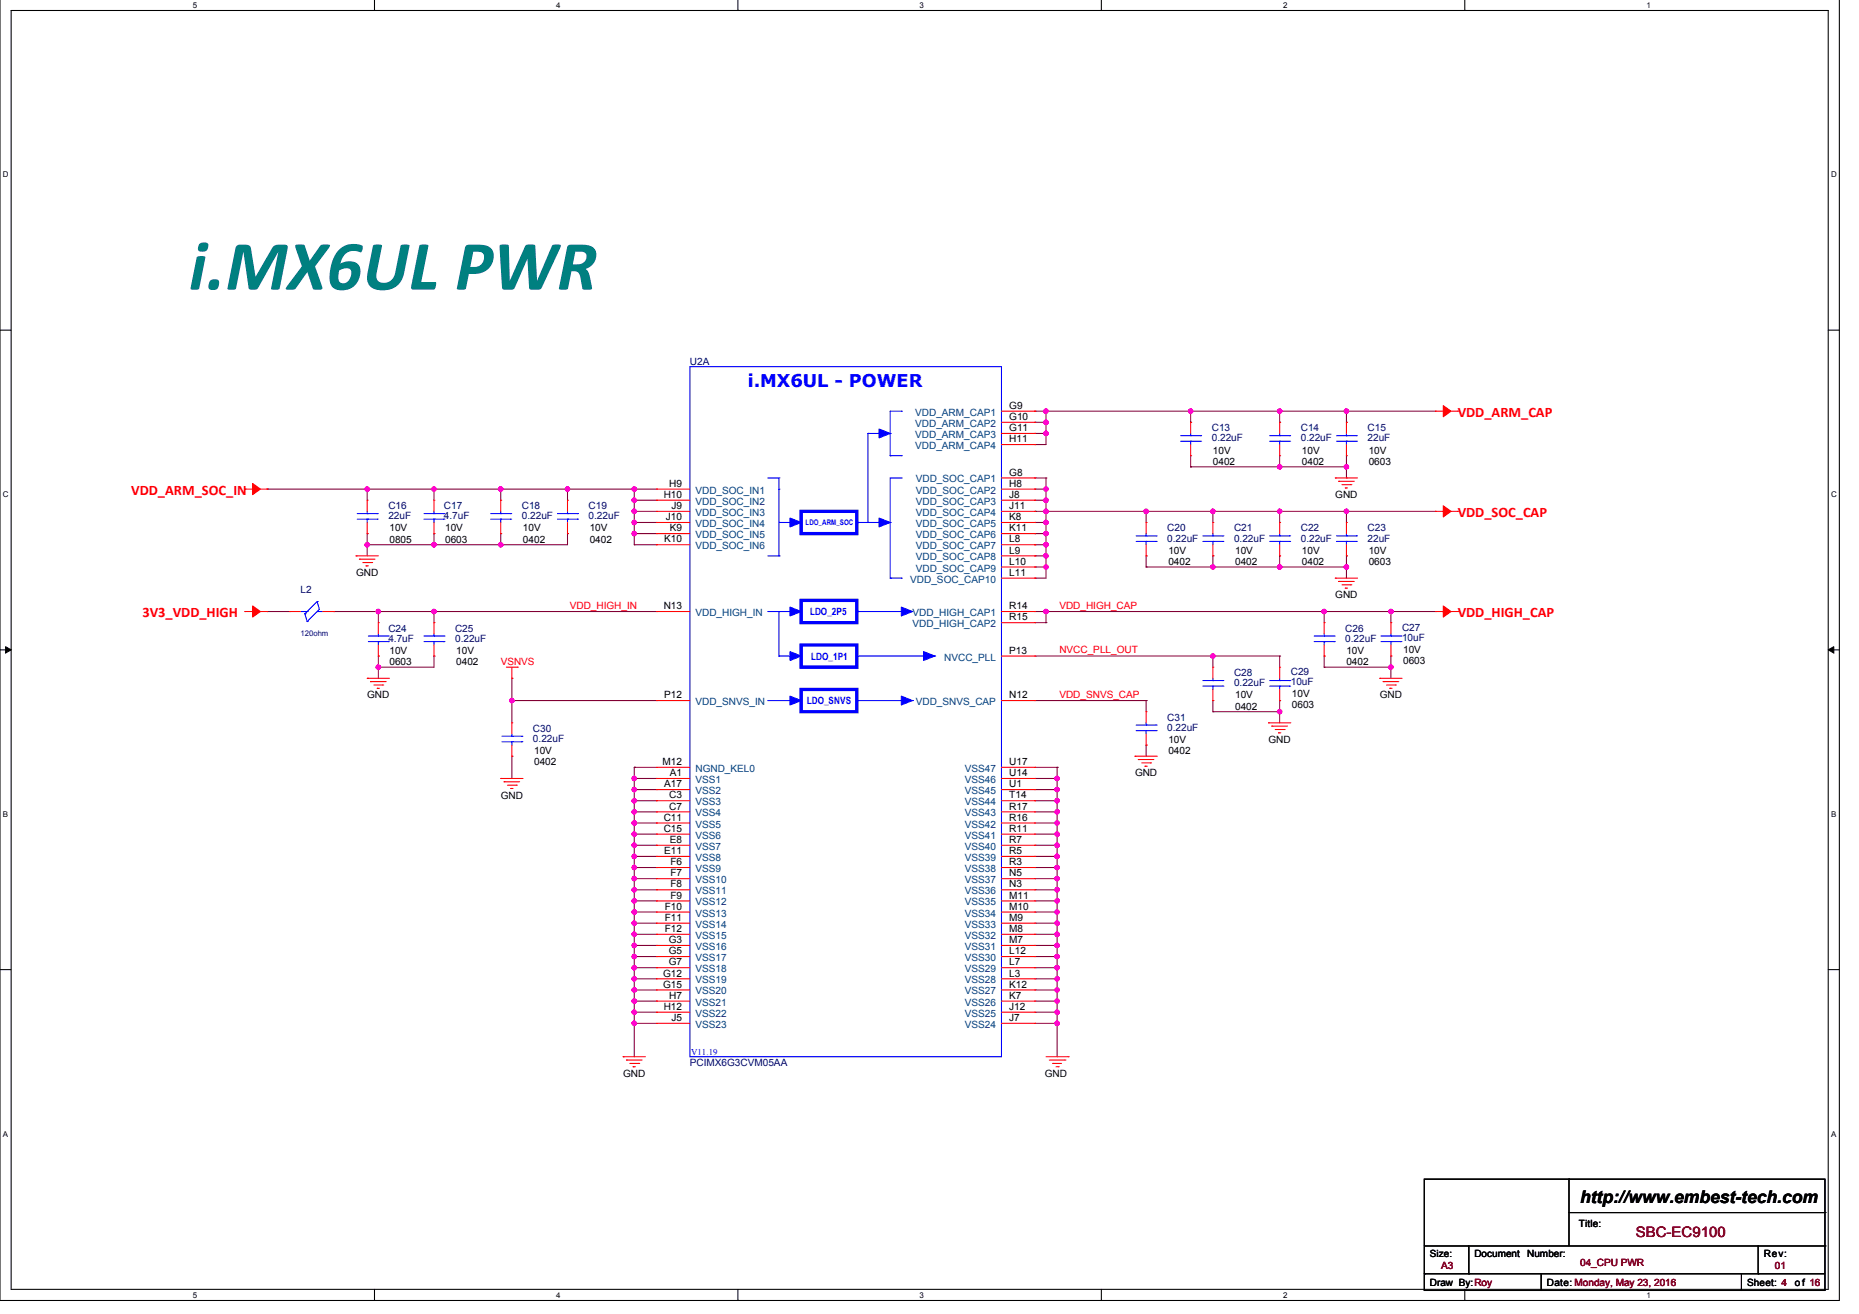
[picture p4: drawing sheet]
<svg xmlns="http://www.w3.org/2000/svg" width="297mm" height="210mm" viewBox="0 0 297 210" stroke-linecap="round" stroke-linejoin="round" font-family="sans-serif">
<path d="M0 -.1v207.8h293.9v-207.8M1.8 1.7h290.3v204.3h-290.3z" fill="none" stroke="#000" stroke-width=".17"/>
<g fill="#fff">
<path d="M30.8 .1h.7v1.4h-.7z"/>
<path d="M30.8 206.1h.7v1.5h-.7z"/>
</g>
<path d="M59.8 -.1v1.8M59.8 206v1.7" fill="none" stroke="#000" stroke-width=".17"/>
<g fill="#fff">
<path d="M88.9 .1h.7v1.4h-.7z"/>
<path d="M88.9 206.1h.7v1.5h-.7z"/>
</g>
<path d="M117.9 -.1v1.8M117.9 206v1.7" fill="none" stroke="#000" stroke-width=".17"/>
<g fill="#fff">
<path d="M146.9 .1h.7v1.4h-.7z"/>
<path d="M146.9 206.1h.7v1.5h-.7z"/>
</g>
<path d="M176 -.1v1.8M176 206v1.7" fill="none" stroke="#000" stroke-width=".17"/>
<g fill="#fff">
<path d="M205 .1h.7v1.4h-.7z"/>
<path d="M205 206.1h.7v1.5h-.7z"/>
</g>
<path d="M234.1 -.1v1.8M234.1 206v1.7" fill="none" stroke="#000" stroke-width=".17"/>
<g fill="#fff">
<path d="M263.1 .1h.7v1.4h-.7z"/>
<path d="M263.1 206.1h.7v1.5h-.7z"/>
<path d="M.4 27.2h1v1.4h-1z"/>
<path d="M292.6 27.2h.9v1.4h-.9z"/>
<path d="M.4 78.3h1v1.4h-1z"/>
<path d="M292.6 78.3h.9v1.4h-.9z"/>
</g>
<path d="M0 52.7h1.8M292.1 52.7h1.8" fill="none" stroke="#000" stroke-width=".17"/>
<g fill="#fff">
<path d="M.4 129.3h.9v1.5h-.9z"/>
<path d="M292.6 129.3h.8v1.5h-.8z"/>
</g>
<path d="M0 103.8h1.8M292.1 103.8h1.8" fill="none" stroke="#000" stroke-width=".17"/>
<path d="M.9 103.3l.9 .5-.9 .5zM292.1 103.8l.9-.5v1z" fill="#000" stroke="#000" stroke-width=".16"/>
<g fill="#fff">
<path d="M.4 180.4h.9v1.4h-.9z"/>
<path d="M292.6 180.4h.8v1.4h-.8z"/>
</g>
<g fill="none" stroke="#000" stroke-width=".17">
<path d="M0 154.9h1.8M292.1 154.9h1.8M227.6 188.4h64v17.7h-64zM227.6 199h64M234.7 199v4.5M250.7 188.4h.1M250.7 188.4v10.6M250.7 193.7h40.9M280.9 199v4.5M291.6 199h.1M291.6 193.7h.1M227.6 203.5h.1"/>
<path d="M227.6 203.5h64M234.7 203.5h.1M246.3 206.1h.1M246.3 203.5v2.6M278.3 206.1h.1M278.3 203.5v2.6M280.9 203.5h.1"/>
</g>
<g fill="none" stroke="#800040" stroke-width=".17">
<path d="M42.7 78.1h.1M42.7 78.1h62.2M58.7 78.1h.1M58.7 78.1v1.8M69.3 78.1h.1M69.3 78.1v1.8M80 78.1h.1M80 78.1v1.8M90.7 78.1h.1M90.7 78.1v1.8M101.3 78.1h.1M101.3 79.9h.1"/>
<path d="M101.3 78.1v8.9M101.3 79.9h3.6M165.4 65.7h.1M165.4 76.4h.1M165.4 79.9h.1M165.4 78.1h.1M165.4 67.5h.1M165.4 69.2h.1M165.4 71h.1M165.4 65.7h64M165.4 76.4h1.7M165.4 79.9h1.7"/>
<path d="M165.4 78.1h1.7M165.4 67.5h1.7M165.4 69.2h1.7M167.1 65.7h.1M167.1 76.4h.1M167.1 79.9h.1M167.1 78.1h.1M167.1 67.5h.1M167.1 69.2h.1M167.1 65.7v5.3h-1.7M167.1 76.4v16h-1.7M190.2 74.6h.1"/>
<path d="M190.2 67.5h.1M190.2 65.7h.1M190.2 65.7v1.8M190.2 72.8v1.8M190.2 74.6h24.9M204.5 74.6h.1M204.5 65.7h.1M204.5 67.5h.1M204.5 65.7v1.8M204.5 72.8v1.8M215.1 65.7h.1M215.1 76.4h.1"/>
<path d="M215.1 67.5h.1M215.1 74.6h.1M215.1 65.7v1.8M215.1 72.8v3.6M42.7 97.7h.1M42.7 97.7h3.5M53.3 97.7h.1M53.3 97.7h51.6M58.7 87h.1M58.7 85.2h.1M58.7 85.2v3.6M60.5 97.7h.1"/>
<path d="M60.5 97.7v1.8M69.3 97.7h.1M69.3 87h.1M69.3 85.2h.1M69.3 85.2v1.8M69.3 97.7v1.8M80 85.2h.1M80 87h.1M80 85.2v1.8M90.7 85.2h.1M90.7 85.2v1.8h-32M101.3 81.7h.1"/>
<path d="M101.3 83.5h.1M101.3 85.2h.1M101.3 87h.1M101.3 81.7h3.6M101.3 83.5h3.6M101.3 87h3.6M101.3 85.2h3.6M165.4 81.7h.1M165.4 83.5h.1M165.4 85.2h.1M165.4 87h.1M165.4 88.8h.1"/>
<path d="M165.4 90.6h.1M165.4 92.4h.1M165.4 97.7h64M165.4 81.7h64M165.4 83.5h1.7M165.4 87h1.7M165.4 85.2h1.7M165.4 88.8h1.7M165.4 90.6h1.7M165.4 99.5h1.7M167.1 97.7h.1M167.1 81.7h.1"/>
<path d="M167.1 83.5h.1M167.1 85.2h.1M167.1 87h.1M167.1 88.8h.1M167.1 90.6h.1M167.1 99.5h.1M167.1 97.7v1.8M183.1 81.7h.1M183.1 88.8h.1M183.1 90.6h.1M183.1 81.7v1.8M183.1 88.8v1.8"/>
<path d="M183.1 90.6h32M193.8 81.7h.1M193.8 88.8h.1M193.8 90.6h.1M193.8 81.7v1.8M193.8 88.8v1.8M204.5 81.7h.1M204.5 88.8h.1M204.5 90.6h.1M204.5 81.7v1.8M204.5 88.8v1.8M211.6 97.7h.1"/>
<path d="M211.6 97.7v1.8M215.1 81.7h.1M215.1 88.8h.1M215.1 90.6h.1M215.1 81.7v1.8M215.1 88.8v3.6M222.2 97.7h.1M222.2 97.7v1.8M60.5 104.8h.1M60.5 106.6h.1M60.5 104.8v3.6M69.3 104.8h.1"/>
<path d="M69.3 104.8v1.8h-8.8M81.8 111.9h.1M81.8 108.4h.1M81.8 111.9h23.1M81.8 108.4v7.1M165.4 111.9h17.7M165.4 104.8h39.1M183.1 111.9h.1M183.1 119h.1M183.1 111.9v1.8M183.1 119v1.8M193.8 113.7h.1"/>
<path d="M193.8 111.9h.1M193.8 104.8h.1M193.8 113.7h10.7M193.8 104.8v1.8M193.8 111.9v1.8M204.5 111.9h.1M204.5 113.7h.1M204.5 104.8h.1M204.5 104.8v1.8M204.5 111.9v3.6M211.6 106.6h.1M211.6 104.8h.1"/>
<path d="M211.6 106.6h10.6M211.6 104.8v1.8M222.2 104.8h.1M222.2 106.6h.1M222.2 104.8v3.6M81.8 120.8h.1M81.8 120.8v3.6M101.3 122.6h.1M101.3 124.4h.1M101.3 126.1h.1M101.3 127.9h.1M101.3 129.7h.1"/>
<path d="M101.3 131.5h.1M101.3 133.2h.1M101.3 135h.1M101.3 136.8h.1M101.3 138.6h.1M101.3 122.6v46.2M101.3 122.6h3.6M101.3 124.4h3.6M101.3 126.1h3.6M101.3 127.9h3.6M101.3 129.7h3.6M101.3 131.5h3.6"/>
<path d="M101.3 133.2h3.6M101.3 135h3.6M101.3 136.8h3.6M101.3 138.6h3.6M165.4 122.6h3.5M165.4 124.4h3.5M165.4 126.1h3.5M165.4 127.9h3.5M165.4 129.7h3.5M165.4 131.5h3.5M165.4 133.2h3.5M165.4 135h3.5"/>
<path d="M165.4 136.8h3.5M165.4 138.6h3.5M168.9 122.6h.1M168.9 124.4h.1M168.9 126.1h.1M168.9 127.9h.1M168.9 129.7h.1M168.9 131.5h.1M168.9 133.2h.1M168.9 135h.1M168.9 136.8h.1M168.9 138.6h.1"/>
<path d="M168.9 122.6v46.2M101.3 156.4h.1M101.3 158.1h.1M101.3 159.9h.1M101.3 140.4h.1M101.3 142.1h.1M101.3 143.9h.1M101.3 145.7h.1M101.3 147.5h.1M101.3 149.2h.1M101.3 151h.1M101.3 152.8h.1"/>
<path d="M101.3 154.6h.1M101.3 156.4h3.6M101.3 158.1h3.6M101.3 159.9h3.6M101.3 140.4h3.6M101.3 142.1h3.6M101.3 143.9h3.6M101.3 145.7h3.6M101.3 147.5h3.6M101.3 149.2h3.6M101.3 151h3.6M101.3 152.8h3.6"/>
<path d="M101.3 154.6h3.6M165.4 156.4h3.5M165.4 158.1h3.5M165.4 159.9h3.5M165.4 140.4h3.5M165.4 142.1h3.5M165.4 143.9h3.5M165.4 145.7h3.5M165.4 147.5h3.5M165.4 149.2h3.5M165.4 151h3.5M165.4 152.8h3.5"/>
<path d="M165.4 154.6h3.5M168.9 156.4h.1M168.9 158.1h.1M168.9 159.9h.1M168.9 140.4h.1M168.9 142.1h.1M168.9 143.9h.1M168.9 145.7h.1M168.9 147.5h.1M168.9 149.2h.1M168.9 151h.1M168.9 152.8h.1"/>
<path d="M168.9 154.6h.1M101.3 161.7h.1M101.3 163.5h.1M101.3 161.7h3.6M101.3 163.5h3.6M165.4 161.7h3.5M165.4 163.5h3.5M168.9 161.7h.1M168.9 163.5h.1"/>
</g>
<g fill="#f0f" stroke="#f0f" stroke-width=".17">
<circle cx="204.5" cy="74.6" r=".35"/>
<circle cx="215.1" cy="65.7" r=".35"/>
<circle cx="101.3" cy="158.1" r=".35"/>
<circle cx="101.3" cy="156.4" r=".35"/>
<circle cx="101.3" cy="161.7" r=".35"/>
<circle cx="101.3" cy="163.5" r=".35"/>
<circle cx="101.3" cy="159.9" r=".35"/>
<circle cx="204.5" cy="113.7" r=".35"/>
<circle cx="168.9" cy="158.1" r=".35"/>
<circle cx="168.9" cy="156.4" r=".35"/>
<circle cx="168.9" cy="161.7" r=".35"/>
<circle cx="168.9" cy="159.9" r=".35"/>
<circle cx="168.9" cy="163.5" r=".35"/>
<circle cx="168.9" cy="124.4" r=".35"/>
<circle cx="168.9" cy="126.1" r=".35"/>
<circle cx="168.9" cy="127.9" r=".35"/>
<circle cx="168.9" cy="131.5" r=".35"/>
<circle cx="168.9" cy="129.7" r=".35"/>
<circle cx="168.9" cy="133.2" r=".35"/>
<circle cx="168.9" cy="135" r=".35"/>
<circle cx="168.9" cy="136.8" r=".35"/>
<circle cx="168.9" cy="138.6" r=".35"/>
<circle cx="168.9" cy="140.4" r=".35"/>
<circle cx="168.9" cy="142.1" r=".35"/>
<circle cx="168.9" cy="143.9" r=".35"/>
<circle cx="168.9" cy="145.7" r=".35"/>
<circle cx="168.9" cy="147.5" r=".35"/>
<circle cx="168.9" cy="149.2" r=".35"/>
<circle cx="168.9" cy="151" r=".35"/>
<circle cx="168.9" cy="152.8" r=".35"/>
<circle cx="168.9" cy="154.6" r=".35"/>
<circle cx="167.1" cy="67.5" r=".35"/>
<circle cx="222.2" cy="97.7" r=".35"/>
<circle cx="211.6" cy="97.7" r=".35"/>
<circle cx="222.2" cy="106.6" r=".35"/>
<circle cx="193.8" cy="104.8" r=".35"/>
<circle cx="215.1" cy="74.6" r=".35"/>
<circle cx="204.5" cy="65.7" r=".35"/>
<circle cx="167.1" cy="81.7" r=".35"/>
<circle cx="167.1" cy="83.5" r=".35"/>
<circle cx="167.1" cy="79.9" r=".35"/>
<circle cx="167.1" cy="78.1" r=".35"/>
<circle cx="101.3" cy="124.4" r=".35"/>
<circle cx="101.3" cy="127.9" r=".35"/>
<circle cx="101.3" cy="126.1" r=".35"/>
<circle cx="101.3" cy="131.5" r=".35"/>
<circle cx="101.3" cy="129.7" r=".35"/>
<circle cx="215.1" cy="81.7" r=".35"/>
<circle cx="101.3" cy="133.2" r=".35"/>
<circle cx="101.3" cy="136.8" r=".35"/>
<circle cx="101.3" cy="135" r=".35"/>
<circle cx="101.3" cy="138.6" r=".35"/>
<circle cx="101.3" cy="140.4" r=".35"/>
<circle cx="69.3" cy="97.7" r=".35"/>
<circle cx="101.3" cy="142.1" r=".35"/>
<circle cx="101.3" cy="145.7" r=".35"/>
<circle cx="101.3" cy="143.9" r=".35"/>
<circle cx="101.3" cy="147.5" r=".35"/>
<circle cx="167.1" cy="69.2" r=".35"/>
<circle cx="80" cy="78.1" r=".35"/>
<circle cx="69.3" cy="78.1" r=".35"/>
<circle cx="80" cy="87" r=".35"/>
<circle cx="69.3" cy="87" r=".35"/>
<circle cx="58.7" cy="78.1" r=".35"/>
<circle cx="101.3" cy="149.2" r=".35"/>
<circle cx="101.3" cy="152.8" r=".35"/>
<circle cx="101.3" cy="151" r=".35"/>
<circle cx="101.3" cy="79.9" r=".35"/>
<circle cx="101.3" cy="78.1" r=".35"/>
<circle cx="101.3" cy="81.7" r=".35"/>
<circle cx="101.3" cy="83.5" r=".35"/>
<circle cx="101.3" cy="85.2" r=".35"/>
<circle cx="101.3" cy="154.6" r=".35"/>
<circle cx="90.7" cy="78.1" r=".35"/>
<circle cx="58.7" cy="87" r=".35"/>
<circle cx="167.1" cy="85.2" r=".35"/>
<circle cx="167.1" cy="87" r=".35"/>
<circle cx="167.1" cy="88.8" r=".35"/>
<circle cx="167.1" cy="90.6" r=".35"/>
<circle cx="81.8" cy="111.9" r=".35"/>
<circle cx="60.4" cy="106.6" r=".35"/>
<circle cx="215.1" cy="90.6" r=".35"/>
<circle cx="193.8" cy="81.7" r=".35"/>
<circle cx="183.1" cy="81.7" r=".35"/>
<circle cx="204.5" cy="81.7" r=".35"/>
<circle cx="193.8" cy="90.6" r=".35"/>
<circle cx="204.5" cy="90.6" r=".35"/>
<circle cx="190.2" cy="65.7" r=".35"/>
<circle cx="167.1" cy="65.7" r=".35"/>
<circle cx="167.1" cy="97.7" r=".35"/>
<circle cx="60.4" cy="97.7" r=".35"/>
</g>
<g fill="none" stroke="#f00" stroke-width=".17">
<path d="M39.1 78.1h.1M39.1 78.1h2M41.4 78.1h1.3M42.7 78.1h.1M58.7 79.9h.1M58.7 79.9v1.8M69.3 79.9h.1M69.3 79.9v1.8M80 79.9h.1M80 79.9v1.8M90.7 79.9h.1M90.7 79.9v1.8"/>
<path d="M104.9 79.9h.1M104.9 78.1h.1M104.9 78.1h5.3M104.9 79.9h5.3M160 76.4h5.4M160 78.1h5.4M160 65.7h5.4M160 67.5h5.4M160 69.2h5.4M160 71h5.4M160 79.9h5.4M165.4 65.7h.1"/>
<path d="M165.4 67.5h.1M165.4 69.2h.1M165.4 71h.1M165.4 76.4h.1M165.4 78.1h.1M165.4 79.9h.1M190.2 67.5h.1M190.2 72.8h.1M190.2 67.5v1.7M190.2 71v1.8M204.5 67.5h.1M204.5 72.8h.1"/>
<path d="M204.5 67.5v1.7M204.5 71v1.8M213.4 76.4h.1M213.4 76.4h3.5M213.9 76.9h.1M213.9 76.9h2.5M214.4 77.4h1.4M215 77.9h.1M215 77.9h.3M215.1 67.5h.1M215.1 72.8h.1M215.1 67.5v1.7"/>
<path d="M215.1 71v1.8M215.8 77.4h.1M229.4 65.7h.1M229.4 65.7h1.2M231 65.7h1.9M232.9 65.7h.1M39.1 97.7h.1M39.1 97.7h2M41.4 97.7h1.3M42.7 97.7h.1M46.2 97.7h.1M46.2 97.7h1.8"/>
<path d="M51.6 97.7h1.7M53.3 97.7h.1M56.9 88.8h.1M56.9 88.8h3.6M57.4 89.3h.1M57.4 89.3h2.5M58 89.9h1.4M58.5 90.4h.1M58.5 90.4h.4M58.7 85.2h.1M58.7 83.5v1.7M59.4 89.9h.1"/>
<path d="M60.5 99.5h.1M60.5 99.5v1.7M69.3 85.2h.1M69.3 99.5h.1M69.3 83.5v1.7M69.3 99.5v1.7M80 85.2h.1M80 83.5v1.7M90.7 85.2h.1M90.7 83.5v1.7M104.9 87h.1M104.9 85.2h.1"/>
<path d="M104.9 81.7h.1M104.9 97.7h.1M104.9 83.5h.1M104.9 97.7h5.3M104.9 81.7h5.3M104.9 87h5.3M104.9 85.2h5.3M104.9 83.5h5.3M160 92.4h5.4M160 88.8h5.4M160 97.7h5.4M160 81.7h5.4"/>
<path d="M160 87h5.4M160 85.2h5.4M160 83.5h5.4M160 90.6h5.4M160 99.5h5.4M165.4 83.5h.1M165.4 97.7h.1M165.4 87h.1M165.4 88.8h.1M165.4 90.6h.1M165.4 81.7h.1M165.4 92.4h.1"/>
<path d="M165.4 85.2h.1M165.4 99.5h.1M183.1 83.5h.1M183.1 88.8h.1M183.1 83.5v1.7M183.1 87v1.8M193.8 83.5h.1M193.8 88.8h.1M193.8 83.5v1.7M193.8 87v1.8M204.5 83.5h.1M204.5 88.8h.1"/>
<path d="M204.5 83.5v1.7M204.5 87v1.8M211.6 99.5h.1M211.6 99.5v1.7M213.4 92.4h.1M213.4 92.4h3.5M213.9 92.9h.1M213.9 92.9h2.5M214.4 93.4h1.4M215 94h.1M215 94h.3M215.1 83.5h.1"/>
<path d="M215.1 88.8h.1M215.1 83.5v1.7M215.1 87v1.8M215.8 93.4h.1M222.2 99.5h.1M222.2 99.5v1.7M229.4 81.7h.1M229.4 97.7h.1M229.4 97.7h1.2M229.4 81.7h1.2M231 97.7h1.9M231 81.7h1.9"/>
<path d="M232.9 81.7h.1M232.9 97.7h.1M58.7 108.4h.1M58.7 108.4h3.5M59.2 108.9h.1M59.2 108.9h2.5M59.7 109.4h1.5M60.3 110h.1M60.3 110h.3M60.5 104.8h.1M60.5 103v1.8M61.2 109.4h.1"/>
<path d="M69.3 104.8h.1M69.3 103v1.8M80.9 106.6h1.8M81.8 108.4h.1M81.8 115.5h.1M81.8 106.6v1.8M81.8 115.5v1.7M81.8 119v1.8M82.7 106.6h.1M104.9 111.9h.1M104.9 111.9h5.3M160 104.8h5.4"/>
<path d="M160 111.9h5.4M165.4 104.8h.1M165.4 111.9h.1M183.1 113.7h.1M183.1 119h.1M183.1 113.7v1.8M183.1 117.2v1.8M193.8 106.6h.1M193.8 111.9h.1M193.8 106.6v1.8M193.8 110.1v1.8M202.7 115.5h.1"/>
<path d="M202.7 115.5h3.5M203.2 116h.1M203.2 116h2.5M203.8 116.5h1.4M204.3 117.1h.1M204.3 117.1h.3M204.5 106.6h.1M204.5 111.9h.1M204.5 106.6v1.8M204.5 110.1v1.8M205.2 116.5h.1M211.6 104.8h.1"/>
<path d="M211.6 103v1.8M220.5 108.4h.1M220.5 108.4h3.5M221 108.9h.1M221 108.9h2.5M221.5 109.4h1.5M222.1 110h.1M222.1 110h.3M222.2 104.8h.1M222.2 103v1.8M223 109.4h.1M80 124.4h.1"/>
<path d="M80 124.4h3.6M80.5 124.9h.1M80.5 124.9h2.5M81.1 125.4h1.4M81.6 126h.1M81.6 126h.4M81.8 120.8h.1M82.5 125.4h.1M104.9 124.4h.1M104.9 127.9h.1M104.9 129.7h.1M104.9 131.5h.1"/>
<path d="M104.9 133.2h.1M104.9 126.1h.1M104.9 138.6h.1M104.9 135h.1M104.9 136.8h.1M104.9 122.6h.1M104.9 124.4h5.3M104.9 126.1h5.3M104.9 127.9h5.3M104.9 138.6h5.3M104.9 136.8h5.3M104.9 129.7h5.3"/>
<path d="M104.9 135h5.3M104.9 131.5h5.3M104.9 133.2h5.3M104.9 122.6h5.3M160 124.4h5.4M160 126.1h5.4M160 127.9h5.4M160 138.6h5.4M160 136.8h5.4M160 129.7h5.4M160 135h5.4M160 131.5h5.4"/>
<path d="M160 133.2h5.4M160 122.6h5.4M165.4 126.1h.1M165.4 138.6h.1M165.4 136.8h.1M165.4 135h.1M165.4 133.2h.1M165.4 127.9h.1M165.4 124.4h.1M165.4 131.5h.1M165.4 129.7h.1M165.4 122.6h.1"/>
<path d="M181.4 120.8h.1M181.4 120.8h3.5M181.9 121.3h.1M181.9 121.3h2.5M182.4 121.9h1.4M183 122.4h.1M183 122.4h.3M183.8 121.9h.1M104.9 151h.1M104.9 140.4h.1M104.9 154.6h.1M104.9 159.9h.1"/>
<path d="M104.9 142.1h.1M104.9 143.9h.1M104.9 145.7h.1M104.9 147.5h.1M104.9 149.2h.1M104.9 156.4h.1M104.9 158.1h.1M104.9 152.8h.1M104.9 151h5.3M104.9 156.4h5.3M104.9 142.1h5.3M104.9 140.4h5.3"/>
<path d="M104.9 154.6h5.3M104.9 159.9h5.3M104.9 149.2h5.3M104.9 143.9h5.3M104.9 147.5h5.3M104.9 145.7h5.3M104.9 158.1h5.3M104.9 152.8h5.3M160 151h5.4M160 156.4h5.4M160 142.1h5.4M160 140.4h5.4"/>
<path d="M160 154.6h5.4M160 159.9h5.4M160 149.2h5.4M160 143.9h5.4M160 147.5h5.4M160 145.7h5.4M160 158.1h5.4M160 152.8h5.4M165.4 156.4h.1M165.4 142.1h.1M165.4 140.4h.1M165.4 154.6h.1"/>
<path d="M165.4 151h.1M165.4 149.2h.1M165.4 147.5h.1M165.4 145.7h.1M165.4 143.9h.1M165.4 158.1h.1M165.4 152.8h.1M165.4 159.9h.1M99.6 168.8h.1M99.6 168.8h3.5M100.1 169.3h.1M100.1 169.3h2.5"/>
<path d="M100.6 169.9h1.5M101.2 170.4h.1M101.2 170.4h.3M102.1 169.9h.1M104.9 163.5h.1M104.9 161.7h.1M104.9 163.5h5.3M104.9 161.7h5.3M160 163.5h5.4M160 161.7h5.4M165.4 161.7h.1M165.4 163.5h.1"/>
<path d="M167.1 168.8h3.6M167.7 169.3h2.5M168.2 169.9h.1M168.2 169.9h1.4M168.7 170.4h.4M169.1 170.4h.1M170.2 169.3h.1M170.7 168.8h.1"/>
</g>
<g fill="#f00" stroke="#f00" stroke-width=".17">
<path d="M40.4 77.2l1.2 .9-1.2 .9z" fill-rule="evenodd"/>
<path d="M40.4 96.8l1.2 .9-1.2 .9z" fill-rule="evenodd"/>
<path d="M230.6 64.8l1.2 .9-1.2 .9z" fill-rule="evenodd"/>
<path d="M230.6 80.8l1.2 .9-1.2 .9z" fill-rule="evenodd"/>
<path d="M230.6 96.8l1.2 .9-1.2 .9z" fill-rule="evenodd"/>
</g>
<g fill="none" stroke="#00f" stroke-width=".17">
<path d="M110.2 58.6h49.8v110.2h-49.8zM122.7 76.4h1.8M124.5 78.1h.1M124.5 76.4h.1M124.5 76.4v12.4M138.7 69.2h.1M138.7 69.2v14.3M138.7 69.2h3.5M142.2 72.8h.1M142.2 69.2h.1M142.2 72.8h1.8M144 65.7h.1"/>
<path d="M144 72.8h.1M144 76.4h.1M144 65.7h-1.8v7.1M144 76.4h-1.8v16M188.6 69.6h3.2M188.6 70.5h3.2M190.2 70.5h.1M190.2 69.6h.1M190.2 69.2v.4M190.2 70.5v.5M191.8 69.6h.1M191.8 70.5h.1"/>
<path d="M202.9 69.6h3.2M202.9 70.5h3.2M204.5 70.5h.1M204.5 69.6h.1M204.5 69.2v.4M204.5 70.5v.5M206.1 69.6h.1M206.1 70.5h.1M213.5 69.6h3.2M213.5 70.5h3.2M215.1 70.5h.1M215.1 69.6h.1"/>
<path d="M215.1 69.2v.4M215.1 70.5v.5M216.7 69.6h.1M216.7 70.5h.1M48 97.7h1.1M48.7 98h.1M48.7 98l.4 1.3M49.1 99.3h.1M49.1 97.7h.1M50.7 96.1h.1M50.7 97.7h.1M50.7 97.7h.9"/>
<path d="M50.7 96.1l.3 1.2-1.9 2M50.7 96.1l-2 1.9M57.1 82h3.2M57.1 82.9h3.2M58.7 82.9h.1M58.7 82h.1M58.7 81.7v.3M58.7 82.9v.6M60.3 82h.1M60.3 82.9h.1M67.7 82h3.2M67.7 82.9h3.2"/>
<path d="M69.3 82.9h.1M69.3 82h.1M69.3 81.7v.3M69.3 82.9v.6M70.9 82h.1M70.9 82.9h.1M78.4 82h3.2M78.4 82.9h3.2M80 82.9h.1M80 82h.1M80 81.7v.3M80 82.9v.6"/>
<path d="M81.6 82h.1M81.6 82.9h.1M89.1 82h3.2M89.1 82.9h3.2M90.7 82.9h.1M90.7 82h.1M90.7 81.7v.3M90.7 82.9v.6M92.3 82h.1M92.3 82.9h.1M122.7 88.8h1.8M122.7 97.7h5.1"/>
<path d="M124.5 88.8h.1M124.5 97.7v7.1M124.5 83.5h3.5M127.8 97.7h.1M128 83.5h.1M136.9 83.5h5.3M136.9 97.7h8.7M142.2 92.4h.1M142.2 83.5h.1M142.2 92.4h1.8M144 92.4h.1M145.6 97.7h.1"/>
<path d="M181.5 85.6h3.2M181.5 86.5h3.2M183.1 86.5h.1M183.1 85.6h.1M183.1 85.2v.4M183.1 86.5v.5M184.7 85.6h.1M184.7 86.5h.1M192.2 85.6h3.2M192.2 86.5h3.2M193.8 86.5h.1M193.8 85.6h.1"/>
<path d="M193.8 85.2v.4M193.8 86.5v.5M195.4 85.6h.1M195.4 86.5h.1M202.9 85.6h3.2M202.9 86.5h3.2M204.5 86.5h.1M204.5 85.6h.1M204.5 85.2v.4M204.5 86.5v.5M206.1 85.6h.1M206.1 86.5h.1"/>
<path d="M213.5 85.6h3.2M213.5 86.5h3.2M215.1 86.5h.1M215.1 85.6h.1M215.1 85.2v.4M215.1 86.5v.5M216.7 85.6h.1M216.7 86.5h.1M58.9 101.6h3.2M58.9 102.5h3.2M60.5 102.5h.1M60.5 101.6h.1"/>
<path d="M60.5 101.2v.4M60.5 102.5v.5M62.1 101.6h.1M62.1 102.5h.1M67.7 101.6h3.2M67.7 102.5h3.2M69.3 102.5h.1M69.3 101.6h.1M69.3 101.2v.4M69.3 102.5v.5M70.9 101.6h.1M70.9 102.5h.1"/>
<path d="M80.2 117.6h3.2M80.2 118.5h3.2M81.8 118.5h.1M81.8 117.6h.1M81.8 117.2v.4M81.8 118.5v.5M83.4 117.6h.1M83.4 118.5h.1M122.7 111.9h5.3M124.5 104.8h.1M124.5 104.8h3.5M128 104.8h.1"/>
<path d="M128 111.9h.1M136.9 104.8h12.5M136.9 111.9h8.9M145.8 111.9h.1M149.4 104.8h.1M181.5 115.8h3.2M181.5 116.7h3.2M183.1 116.7h.1M183.1 115.8h.1M183.1 115.5v.3M183.1 116.7v.5M184.7 115.8h.1"/>
<path d="M184.7 116.7h.1M192.2 108.7h3.2M192.2 109.6h3.2M193.8 109.6h.1M193.8 108.7h.1M193.8 108.4v.3M193.8 109.6v.5M195.4 108.7h.1M195.4 109.6h.1M202.9 108.7h3.2M202.9 109.6h3.2M204.5 109.6h.1"/>
<path d="M204.5 108.7h.1M204.5 108.4v.3M204.5 109.6v.5M206.1 108.7h.1M206.1 109.6h.1M210 101.6h3.2M210 102.5h3.2M211.6 102.5h.1M211.6 101.6h.1M211.6 101.2v.4M211.6 102.5v.5M213.2 101.6h.1"/>
<path d="M213.2 102.5h.1M220.7 101.6h3.1M220.7 102.5h3.1M222.2 102.5h.1M222.2 101.6h.1M222.2 101.2v.4M222.2 102.5v.5M223.8 101.6h.1M223.8 102.5h.1"/>
</g>
<path d="M128 81.7h8.9v3.5h-8.9zM128 95.9h8.9v3.6h-8.9zM128 103h8.9v3.6h-8.9zM128 110.1h8.9v3.6h-8.9z" fill="none" stroke="#00f" stroke-width=".53"/>
<g fill="#00f" stroke="#00f" stroke-width=".17">
<path d="M126.2 82.8l1.8 .7-1.8 .7z" fill-rule="evenodd"/>
<path d="M140.5 68.5l1.7 .7-1.7 .7z" fill-rule="evenodd"/>
<path d="M140.5 82.8l1.7 .7-1.7 .7z" fill-rule="evenodd"/>
<path d="M126.2 97l1.8 .7-1.8 .7z" fill-rule="evenodd"/>
<path d="M144 97l1.8 .7-1.8 .7z" fill-rule="evenodd"/>
<path d="M126.2 104.1l1.8 .7-1.8 .7z" fill-rule="evenodd"/>
<path d="M147.6 104.1l1.8 .7-1.8 .7z" fill-rule="evenodd"/>
<path d="M126.2 111.2l1.8 .7-1.8 .7z" fill-rule="evenodd"/>
<path d="M144 111.2l1.8 .7-1.8 .7z" fill-rule="evenodd"/>
</g>
<text font-size="11.3" fill="#008080" x="30.2" y="46.3">i.MX6UL PWR</text>
<text font-size="2.8" fill="#00f" x="119.5" y="61.8">i.MX6UL - POWER</text>
<text font-size="2.8" x="252.5" y="192.1">http://www.embest-tech.com</text>
<g font-size="2.3" fill="#f00">
<text x="232.9" y="66.6">VDD_ARM_CAP</text>
<text x="21" y="79.1">VDD_ARM_SOC_IN</text>
<text x="232.9" y="82.6">VDD_SOC_CAP</text>
<text x="22.8" y="98.6">3V3_VDD_HIGH</text>
<text x="232.9" y="98.6">VDD_HIGH_CAP</text>
</g>
<text font-size="2.3" fill="#800000" x="261.4" y="197.6">SBC-EC9100</text>
<g font-size="1.6" fill="#000080">
<text x="110.2" y="58.2">U2A</text>
<text x="193.6" y="68.9">C13</text>
<text x="193.6" y="70.5">0.22uF</text>
<text x="207.8" y="68.9">C14</text>
<text x="207.8" y="70.5">0.22uF</text>
<text x="218.5" y="68.9">C15</text>
<text x="218.5" y="70.5">22uF</text>
<text x="62.1" y="81.3">C16</text>
<text x="62.1" y="82.9">22uF</text>
<text x="70.9" y="81.3">C17</text>
<text x="70.9" y="82.9">4.7uF</text>
<text x="83.4" y="81.3">C18</text>
<text x="83.4" y="82.9">0.22uF</text>
<text x="94.1" y="81.3">C19</text>
<text x="94.1" y="82.9">0.22uF</text>
<text x="186.5" y="84.9">C20</text>
<text x="186.5" y="86.5">0.22uF</text>
<text x="197.2" y="84.9">C21</text>
<text x="197.2" y="86.5">0.22uF</text>
<text x="207.8" y="84.9">C22</text>
<text x="207.8" y="86.5">0.22uF</text>
<text x="218.5" y="84.9">C23</text>
<text x="218.5" y="86.5">22uF</text>
<text x="48" y="94.7">L2</text>
<text x="62.1" y="100.9">C24</text>
<text x="72.7" y="100.9">C25</text>
<text x="215" y="100.9">C26</text>
<text x="224" y="100.7">C27</text>
<text x="62.1" y="102.5">4.7uF</text>
<text x="72.7" y="102.5">0.22uF</text>
<text x="206.2" y="107.8">C29</text>
<text x="215" y="102.5">0.22uF</text>
<text x="224" y="102.3">10uF</text>
<text x="197.2" y="108">C28</text>
<text x="197.2" y="109.6">0.22uF</text>
<text x="206.2" y="109.4">10uF</text>
<text x="85.2" y="116.9">C30</text>
<text x="85.2" y="118.5">0.22uF</text>
<text x="186.5" y="115.1">C31</text>
<text x="186.5" y="116.7">0.22uF</text>
<text x="110.2" y="170.2">PCIMX6G3CVM05AA</text>
</g>
<g font-size="1.6">
<text x="161.3" y="65.3">G9</text>
<text x="161.3" y="67.1">G10</text>
<text x="161.3" y="68.9">G11</text>
<text x="161.3" y="70.6">H11</text>
<text x="106.9" y="77.8">H9</text>
<text x="161.3" y="76">G8</text>
<text x="161.3" y="77.8">H8</text>
<text x="193.8" y="72.5">10V</text>
<text x="193.8" y="74.2">0402</text>
<text x="208" y="72.5">10V</text>
<text x="208" y="74.2">0402</text>
<text x="218.7" y="74.2">0603</text>
<text x="218.7" y="72.5">10V</text>
<text x="106.1" y="79.5">H10</text>
<text x="106.4" y="83.1">J10</text>
<text x="107.3" y="81.3">J9</text>
<text x="161.3" y="79.5">J8</text>
<text x="161.3" y="83.1">K8</text>
<text x="161.3" y="81.3">J11</text>
<text x="213.4" y="79.6">GND</text>
<text x="62.2" y="86.7">0805</text>
<text x="62.2" y="84.9">10V</text>
<text x="71.1" y="86.7">0603</text>
<text x="71.1" y="84.9">10V</text>
<text x="83.6" y="84.9">10V</text>
<text x="83.6" y="86.7">0402</text>
<text x="94.2" y="84.9">10V</text>
<text x="94.2" y="86.7">0402</text>
<text x="106.1" y="86.6">K10</text>
<text x="107" y="84.9">K9</text>
<text x="161.3" y="86.6">L8</text>
<text x="161.3" y="88.4">L9</text>
<text x="161.3" y="84.9">K11</text>
<text x="186.7" y="88.5">10V</text>
<text x="197.4" y="88.5">10V</text>
<text x="208" y="88.5">10V</text>
<text x="218.7" y="88.5">10V</text>
<text x="56.9" y="92">GND</text>
<text x="161.3" y="90.2">L10</text>
<text x="161.3" y="92">L11</text>
<text x="186.7" y="90.2">0402</text>
<text x="197.4" y="90.2">0402</text>
<text x="208" y="90.2">0402</text>
<text x="213.4" y="95.6">GND</text>
<text x="218.7" y="90.2">0603</text>
<text x="106.1" y="97.3">N13</text>
<text x="161.3" y="97.3">R14</text>
<text x="161.3" y="99.1">R15</text>
<text x="62.2" y="106.2">0603</text>
<text x="62.2" y="104.5">10V</text>
<text x="72.9" y="104.5">10V</text>
<text x="72.9" y="106.2">0402</text>
<text x="161.3" y="104.4">P13</text>
<text x="215.1" y="104.5">10V</text>
<text x="215.1" y="106.2">0402</text>
<text x="224.2" y="104.3">10V</text>
<text x="224.2" y="106.1">0603</text>
<text x="58.7" y="111.6">GND</text>
<text x="106.1" y="111.5">P12</text>
<text x="161.3" y="111.5">N12</text>
<text x="197.4" y="111.6">10V</text>
<text x="197.4" y="113.4">0402</text>
<text x="206.4" y="111.4">10V</text>
<text x="206.4" y="113.2">0603</text>
<text x="220.5" y="111.6">GND</text>
<text x="186.7" y="118.7">10V</text>
<text x="202.7" y="118.7">GND</text>
<text x="85.3" y="120.5">10V</text>
<text x="85.3" y="122.2">0402</text>
<text x="105.9" y="122.2">M12</text>
<text x="106.1" y="125.8">A17</text>
<text x="107" y="124">A1</text>
<text x="161.3" y="125.8">U1</text>
<text x="161.3" y="124">U14</text>
<text x="161.3" y="122.2">U17</text>
<text x="181.4" y="124">GND</text>
<text x="186.7" y="120.5">0402</text>
<text x="80" y="127.6">GND</text>
<text x="106.1" y="131.1">C11</text>
<text x="106.9" y="127.5">C3</text>
<text x="106.9" y="129.3">C7</text>
<text x="161.3" y="127.5">T14</text>
<text x="161.3" y="131.1">R16</text>
<text x="161.3" y="129.3">R17</text>
<text x="106.1" y="132.9">C15</text>
<text x="106.1" y="136.4">E11</text>
<text x="107" y="134.7">E8</text>
<text x="161.3" y="136.4">R5</text>
<text x="161.3" y="134.7">R7</text>
<text x="161.3" y="132.9">R11</text>
<text x="107.1" y="140">F7</text>
<text x="107.1" y="141.8">F8</text>
<text x="107.1" y="143.5">F9</text>
<text x="107.1" y="138.2">F6</text>
<text x="161.3" y="141.8">N3</text>
<text x="161.3" y="138.2">R3</text>
<text x="161.3" y="140">N5</text>
<text x="161.3" y="143.5">M11</text>
<text x="106.2" y="145.3">F10</text>
<text x="106.2" y="147.1">F11</text>
<text x="106.2" y="148.9">F12</text>
<text x="161.3" y="148.9">M8</text>
<text x="161.3" y="147.1">M9</text>
<text x="161.3" y="145.3">M10</text>
<text x="106" y="156">G12</text>
<text x="106.9" y="150.7">G3</text>
<text x="106.9" y="154.2">G7</text>
<text x="106.9" y="152.4">G5</text>
<text x="161.3" y="156">L3</text>
<text x="161.3" y="154.2">L7</text>
<text x="161.3" y="150.7">M7</text>
<text x="161.3" y="152.4">L12</text>
<text x="106" y="157.8">G15</text>
<text x="106.1" y="161.3">H12</text>
<text x="106.9" y="159.5">H7</text>
<text x="161.3" y="161.3">J12</text>
<text x="161.3" y="157.8">K12</text>
<text x="161.3" y="159.5">K7</text>
<text x="107.3" y="163.1">J5</text>
<text x="161.3" y="163.1">J7</text>
<text x="99.6" y="172">GND</text>
<text x="167" y="172">GND</text>
<text x="252.3" y="196">Title:</text>
<text x="228.5" y="200.8">Size:</text>
<text x="235.6" y="200.8">Document</text>
<text x="244" y="200.8">Number:</text>
<text x="281.8" y="200.8">Rev:</text>
<text x="228.5" y="205.4">Draw By:Roy</text>
<text x="247.1" y="205.4">Date: Monday, May 23, 2016</text>
<text x="279.1" y="205.4">Sheet: 4</text>
<text x="286.8" y="205.4">of 16</text>
</g>
<g font-size="1.6" fill="#004080">
<text x="146.2" y="66.4">VDD_ARM_CAP1</text>
<text x="146.2" y="68.2">VDD_ARM_CAP2</text>
<text x="146.2" y="70">VDD_ARM_CAP3</text>
<text x="146.2" y="71.7">VDD_ARM_CAP4</text>
<text x="146.3" y="77.1">VDD_SOC_CAP1</text>
<text x="111.1" y="80.6">VDD_SOC_IN2</text>
<text x="111.1" y="82.4">VDD_SOC_IN3</text>
<text x="111.1" y="78.8">VDD_SOC_IN1</text>
<text x="146.3" y="78.8">VDD_SOC_CAP2</text>
<text x="146.3" y="80.6">VDD_SOC_CAP3</text>
<text x="146.3" y="82.4">VDD_SOC_CAP4</text>
<text x="111.1" y="87.7">VDD_SOC_IN6</text>
<text x="111.1" y="86">VDD_SOC_IN5</text>
<text x="111.1" y="84.2">VDD_SOC_IN4</text>
<text x="146.3" y="84.2">VDD_SOC_CAP5</text>
<text x="146.3" y="87.7">VDD_SOC_CAP7</text>
<text x="146.3" y="89.5">VDD_SOC_CAP8</text>
<text x="146.3" y="86">VDD_SOC_CAP6</text>
<text x="145.4" y="93.1">VDD_SOC_CAP10</text>
<text x="146.3" y="91.3">VDD_SOC_CAP9</text>
<text x="111.1" y="98.4">VDD_HIGH_IN</text>
<text x="145.8" y="98.4">VDD_HIGH_CAP1</text>
<text x="145.8" y="100.2">VDD_HIGH_CAP2</text>
<text x="150.9" y="105.5">NVCC_PLL</text>
<text x="111.1" y="112.6">VDD_SNVS_IN</text>
<text x="146.3" y="112.6">VDD_SNVS_CAP</text>
<text x="111.1" y="125.1">VSS1</text>
<text x="111.1" y="123.3">NGND_KEL0</text>
<text x="154.1" y="125.1">VSS46</text>
<text x="154.1" y="123.3">VSS47</text>
<text x="111.1" y="128.6">VSS3</text>
<text x="111.1" y="130.4">VSS4</text>
<text x="111.1" y="126.9">VSS2</text>
<text x="154.1" y="126.9">VSS45</text>
<text x="154.1" y="128.6">VSS44</text>
<text x="154.1" y="130.4">VSS43</text>
<text x="111.1" y="132.2">VSS5</text>
<text x="111.1" y="134">VSS6</text>
<text x="111.1" y="135.7">VSS7</text>
<text x="111.1" y="137.5">VSS8</text>
<text x="154.1" y="137.5">VSS39</text>
<text x="154.1" y="135.7">VSS40</text>
<text x="154.1" y="134">VSS41</text>
<text x="154.1" y="132.2">VSS42</text>
<text x="111.1" y="141.1">VSS10</text>
<text x="111.1" y="142.9">VSS11</text>
<text x="111.1" y="139.3">VSS9</text>
<text x="154.1" y="142.9">VSS36</text>
<text x="154.1" y="139.3">VSS38</text>
<text x="154.1" y="141.1">VSS37</text>
<text x="111.1" y="144.6">VSS12</text>
<text x="111.1" y="146.4">VSS13</text>
<text x="111.1" y="148.2">VSS14</text>
<text x="111.1" y="150">VSS15</text>
<text x="154.1" y="150">VSS32</text>
<text x="154.1" y="148.2">VSS33</text>
<text x="154.1" y="146.4">VSS34</text>
<text x="154.1" y="144.6">VSS35</text>
<text x="111.1" y="151.7">VSS16</text>
<text x="111.1" y="155.3">VSS18</text>
<text x="111.1" y="153.5">VSS17</text>
<text x="154.1" y="155.3">VSS29</text>
<text x="154.1" y="151.7">VSS31</text>
<text x="154.1" y="153.5">VSS30</text>
<text x="111.1" y="160.6">VSS21</text>
<text x="111.1" y="157.1">VSS19</text>
<text x="111.1" y="158.9">VSS20</text>
<text x="154.1" y="157.1">VSS28</text>
<text x="154.1" y="158.9">VSS27</text>
<text x="154.1" y="160.6">VSS26</text>
<text x="111.1" y="164.2">VSS23</text>
<text x="111.1" y="162.4">VSS22</text>
<text x="154.1" y="162.4">VSS25</text>
<text x="154.1" y="164.2">VSS24</text>
</g>
<g font-size="1.6" fill="#f00">
<text x="91" y="97.2">VDD_HIGH_IN</text>
<text x="169.3" y="97.2">VDD_HIGH_CAP</text>
<text x="80" y="106.2">VSNVS</text>
<text x="169.3" y="104.3">NVCC_PLL_OUT</text>
<text x="169.3" y="111.4">VDD_SNVS_CAP</text>
</g>
<g font-size="1.6" fill="#00f">
<text x="129.4" y="98.3">LDO_2P5</text>
<text x="129.6" y="105.4">LDO_1P1</text>
<text x="128.9" y="112.5">LDO_SNVS</text>
</g>
<g font-size="1.6" fill="#800000">
<text x="230.3" y="202.8">A3</text>
<text x="252.5" y="202.3">04_CPU PWR</text>
<text x="283.6" y="202.8">01</text>
</g>
<text font-size="1.4" fill="#00f" x="110.4" y="168.5">V11.19</text>
<g font-size="1.3">
<text x="30.8" y="1.2">5</text>
<text x="88.9" y="1.2">4</text>
<text x="146.9" y="1.2">3</text>
<text x="205" y="1.2">2</text>
<text x="263.1" y="1.2">1</text>
<text x=".4" y="28.3">D</text>
<text x="292.6" y="28.3">D</text>
<text x=".4" y="79.4">C</text>
<text x="292.6" y="79.4">C</text>
<text x=".4" y="130.5">B</text>
<text x="292.6" y="130.5">B</text>
<text x=".4" y="181.6">A</text>
<text x="292.6" y="181.6">A</text>
<text x="30.8" y="207.3">5</text>
<text x="88.9" y="207.3">4</text>
<text x="146.9" y="207.3">3</text>
<text x="205" y="207.3">2</text>
<text x="263.1" y="207.3">1</text>
</g>
<text font-size="1.2" fill="#00f" x="128.7" y="83.9">LDO_ARM_SOC</text>
<text font-size="1.2" fill="#000080" x="48" y="101.6">120ohm</text>
</svg>
